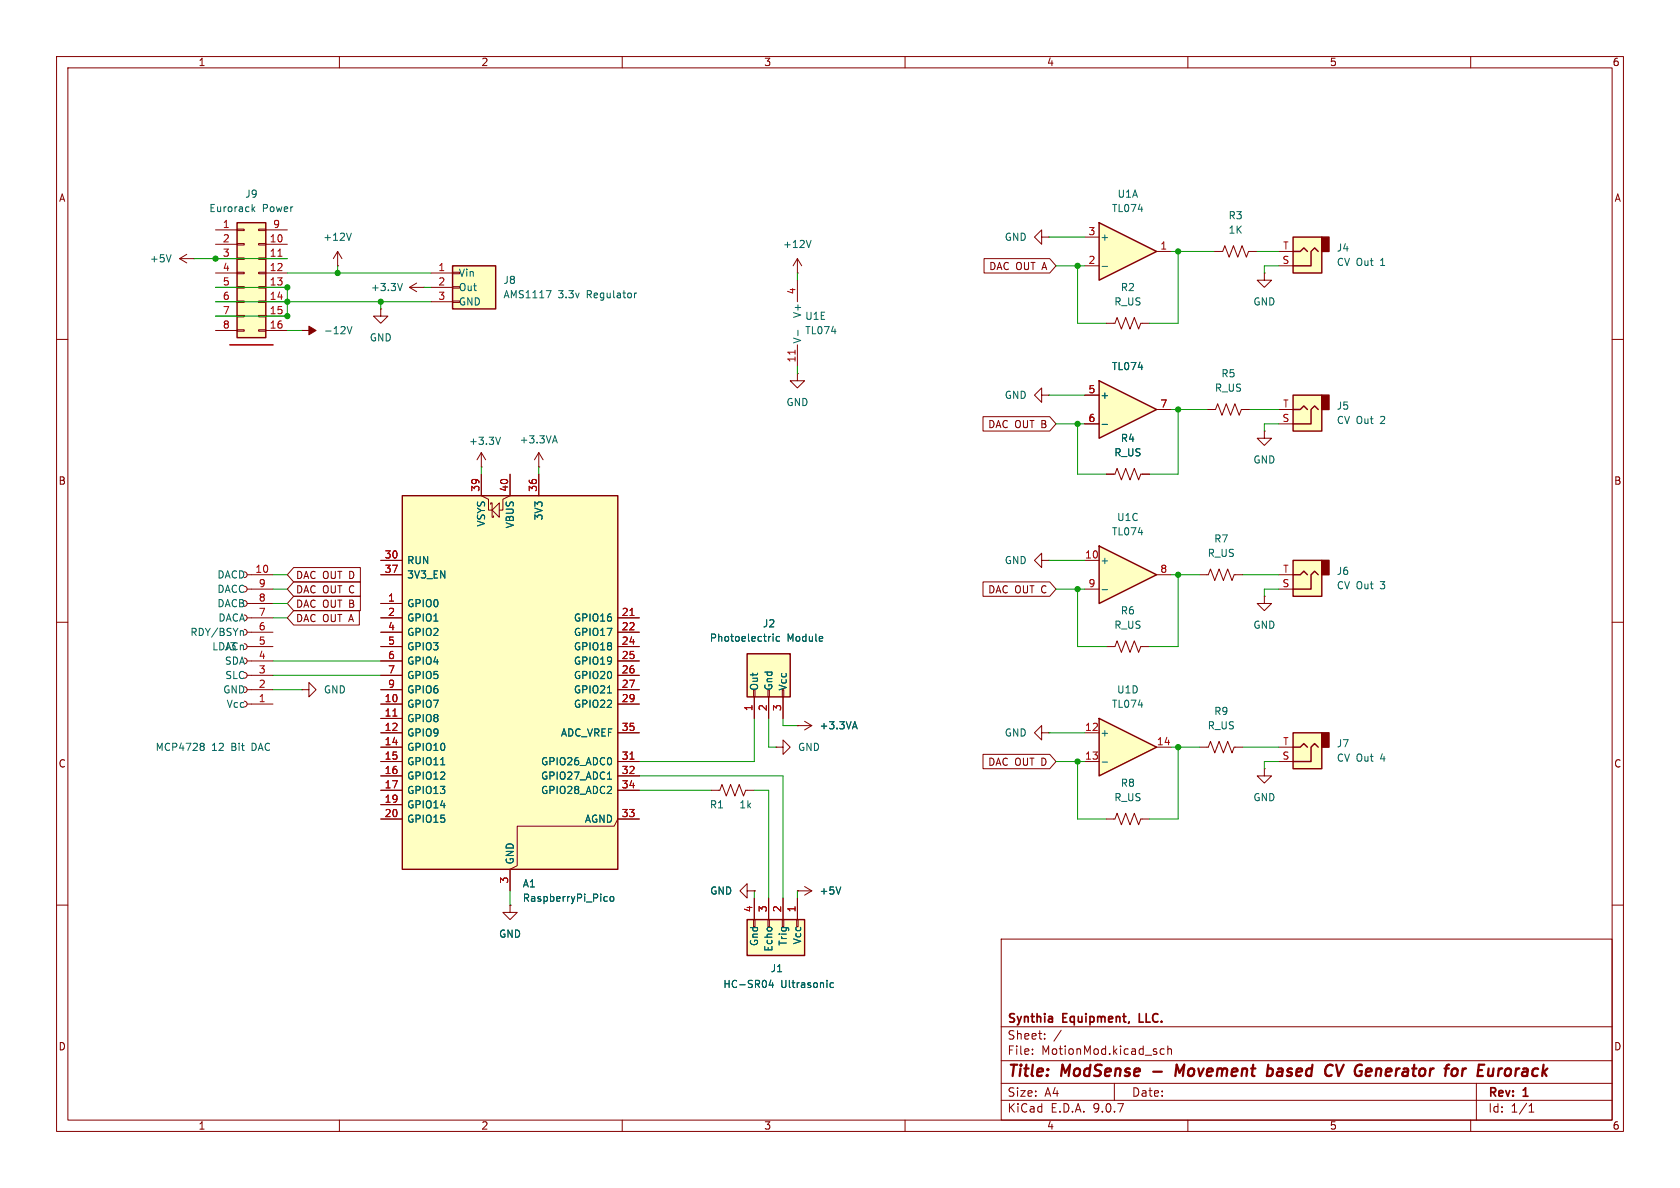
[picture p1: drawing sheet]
<svg xmlns="http://www.w3.org/2000/svg" width="297mm" height="210mm" viewBox="0 0 297 210" stroke-linecap="round" stroke-linejoin="round" font-family="sans-serif">
<g fill="none" stroke="#840000" stroke-width=".18">
<path d="M10 10h277v190h-277zM12 12h273v186h-273zM60 10v2M110 10v2M160 10v2M210 10v2M260 10v2M10 60h2M285 60h2M10 110h2M285 110h2M10 160h2"/>
<path d="M177 166h108v32h-108zM285 160h2M60 198v2M110 198v2M160 198v2M177 194.5h108M177 191.5h108M177 187.5h108M177 181.5h108M182.5 186.3v.1M182.5 185.5v.1M184.7 183.6v.1"/>
<path d="M184.7 182.8v.1M187.6 182.1l-1.3 2M197 191.5v3M205.8 185.5l-.4-.1-.3 .3v.4l.1 .2h.6M206.5 185.5l.2-.1 .3 .1 .1 .9M206.5 184.9v1.5M210 198v2M260 198v2M261 191.5v6.5M270.3 196.6h.9M270.3 195.5l.4-.4v1.5"/>
</g>
<path d="M203.9 189.4h1.5M209.4 188.2l-.9 1.4-.5-1.4-.2 2M224.3 188.9h.4l.3 .2v.7a.66 .66 0 0 1-.8 .4M236.2 188.2l.4 2 1-2M258.6 188.9l-.2 1.3M259.2 188.9l-.4 .1-.2 .3M265.6 188.9l-.4 .1M266.2 189.1l-.2 .7 .2 .3" fill="none" stroke="#840000" stroke-width=".4"/>
<path d="M201.4 179.2v1.5h.7" fill="none" stroke="#840000" stroke-width=".3"/>
<path d="M71.1 87.6h38.1v66.1h-38.1z" fill="#ffffc2"/>
<path d="M71.1 87.6h38.1v66.1h-38.1z" fill="none" stroke="#840000" stroke-width=".25"/>
<g fill="none" stroke="#840000" stroke-width=".18">
<path d="M67.3 99.1h3.8M85.1 83.8v3.8l1.3 .7v1.9h.6M86.7 89.2v-.3h.3v2.5h.2v-.2M87 90.2l1.3-1.3v2.5zM90.2 83.8v3.8l-1.3 .7v1.9h-.6M95.2 83.8v3.8M67.3 101.6h3.8M67.3 106.7h3.8M67.3 109.2h3.8M67.3 111.8h3.8M67.3 114.3h3.8M67.3 116.8h3.8"/>
<path d="M67.3 119.4h3.8M109.2 109.2h3.8M109.2 111.8h3.8M109.2 114.3h3.8M109.2 116.8h3.8M109.2 119.4h3.8M67.3 121.9h3.8M67.3 124.5h3.8M67.3 127h3.8M67.3 129.5h3.8M67.3 132.1h3.8M67.3 134.6h3.8"/>
<path d="M67.3 137.2h3.8M67.3 139.7h3.8M109.2 121.9h3.8M109.2 124.5h3.8M109.2 129.5h3.8M109.2 134.6h3.8M109.2 137.2h3.8M109.2 139.7h3.8M67.3 142.2h3.8M67.3 144.8h3.8M113 144.8h-3.8l-.6 1.3h-17.2v6.9l-1.2 .7v3.8"/>
</g>
<path d="M111.4 108.8h.7M69.5 126.6h.7M111.4 134.2h.7" fill="none" stroke="#a90000" stroke-width=".18"/>
<path d="M77.9 135.2h.7M107.4 122.5h.7M107.4 137.7h.7M107 158.5h.4M107.4 159.3h-.4M108 158.5h.3l.2 .2v.4l-.2 .2h-.3l-.2-.2z" fill="none" stroke="#006464" stroke-width=".18"/>
<path d="M194.3 127l10.2 5.1-10.2 5.1z" fill="#ffffc2"/>
<path d="M194.3 127l10.2 5.1-10.2 5.1z" fill="none" stroke="#840000" stroke-width=".25"/>
<path d="M67.3 54.6v1.3h1.3l-1.3 1.3-1.3-1.3h1.3M67.3 54.6h.1M184.1 99.1v-1.3l-1.2 1.3 1.2 1.2v-1.2h1.3M185.4 99.1h.1M195.6 114.3h1.5l.4-1 .7 2 .8-2 .8 2 .7-2 .8 2 .4-1h1.5M184.1 129.5v-1.2l-1.2 1.2 1.2 1.3v-1.3h1.3M185.4 129.5h.1M191.8 129.5h2.5M191.8 134.6h2.5M204.5 132.1h2.5M90.2 160v1.3h1.2l-1.2 1.3-1.3-1.3h1.3M90.2 160h.1" fill="none" stroke="#840000" stroke-width=".18"/>
<path d="M194.8 134.7h1" fill="none" stroke="#006464" stroke-width=".18"/>
<path d="M41.9 39.4h5.1v20.3h-5.1z" fill="#ffffc2"/>
<path d="M41.9 39.4h5.1v20.3h-5.1z" fill="none" stroke="#840000" stroke-width=".25"/>
<g fill="none" stroke="#840000" stroke-width=".18">
<path d="M38.1 40.6h3.8M38.1 43.2h3.8M38.1 45.7h3.8M38.1 48.3h3.8M38.1 50.8h3.8M38.1 53.3h3.8M38.1 55.9h3.8M38.1 58.4h3.8M41.9 40.5h1.3v.3h-1.3zM41.9 43.1h1.3v.2h-1.3zM41.9 45.6h1.3v.2h-1.3zM41.9 48.1h1.3v.3h-1.3z"/>
<path d="M41.9 50.7h1.3v.2h-1.3zM41.9 53.2h1.3v.3h-1.3zM41.9 55.8h1.3v.2h-1.3zM41.9 58.3h1.3v.2h-1.3zM45.7 40.5h1.3v.3h-1.3zM45.7 43.1h1.3v.2h-1.3zM45.7 45.6h1.3v.2h-1.3zM45.7 48.1h1.3v.3h-1.3zM45.7 50.7h1.3v.2h-1.3zM45.7 53.2h1.3v.3h-1.3zM45.7 55.8h1.3v.2h-1.3zM45.7 58.3h1.3v.2h-1.3z"/>
<path d="M47 40.6h3.8M47 43.2h3.8M47 45.7h3.8M47 48.3h3.8M47 50.8h3.8M47 53.3h3.8M47 55.9h3.8M47 58.4h3.8M195.6 57.2h1.5l.4-1.1 .7 2.1 .8-2.1 .8 2.1 .7-2.1 .8 2.1 .4-1h1.5"/>
</g>
<path d="M49.1 45.3h.8" fill="none" stroke="#a90000" stroke-width=".18"/>
<path d="M44.7 36.9l.4 .5M45.1 36.6l-.5 .4" fill="none" stroke="#006464" stroke-width=".18"/>
<path d="M194.3 39.4l10.2 5.1-10.2 5z" fill="#ffffc2"/>
<path d="M194.3 39.4l10.2 5.1-10.2 5z" fill="none" stroke="#840000" stroke-width=".25"/>
<g fill="none" stroke="#840000" stroke-width=".18">
<path d="M31.7 45.7l1.3 .8M31.7 45.7h2.6M33 45l-1.3 .7M34.3 45.7h.1M59.7 47h.1M59.7 44.5l-.8 1.2M59.7 44.5l.8 1.2M59.7 44.5v2.5M72.4 50.8l1.3 .8M72.4 50.8h2.5M73.7 50l-1.3 .8M74.9 50.8h.1"/>
<path d="M184.1 41.9v-1.3l-1.2 1.3 1.2 1.3v-1.3h1.3M185.4 41.9h.1M191.8 41.9h2.5M191.8 47h2.5M204.5 44.5h2.5M214.6 44.5h1.6l.3-1.1 .8 2.1 .8-2.1 .7 2.1 .8-2.1 .7 2.1 .4-1h1.5M184.1 69.9v-1.3l-1.2 1.3 1.2 1.2v-1.2h1.3M185.4 69.9h.1M213.4 72.4h1.5l.4-1 .7 2 .8-2 .8 2 .7-2 .8 2 .4-1h1.5"/>
</g>
<path d="M30.2 45l-.4 1.3M62.1 41.2l-.4 1.3M71.1 50.1l-.4 1.3M194.8 47.1h1" fill="none" stroke="#006464" stroke-width=".18"/>
<path d="M80 47h7.6v7.6h-7.6z" fill="#ffffc2"/>
<path d="M80 47h7.6v7.6h-7.6z" fill="none" stroke="#840000" stroke-width=".25"/>
<path d="M76.2 48.3h3.8M76.2 50.8h3.8M76.2 53.3h3.8M80 48.1h1.3v.3h-1.3zM80 50.7h1.3v.2h-1.3zM80 53.2h1.3v.3h-1.3z" fill="none" stroke="#840000" stroke-width=".18"/>
<path d="M96.6 51.4h.8l-.5 1.2M112.2 51.8v.8M112.5 51.8l-.3 .2" fill="none" stroke="#006464" stroke-width=".18"/>
<path d="M194.3 67.3l10.2 5.1-10.2 5.1z" fill="#ffffc2"/>
<path d="M194.3 67.3l10.2 5.1-10.2 5.1z" fill="none" stroke="#840000" stroke-width=".25"/>
<path d="M191.8 69.9h2.5M191.8 74.9h2.5M204.5 72.4h2.5M85.1 82.6h.1M85.1 80l-.8 1.3M85.1 80l.8 1.3M85.1 80v2.6M95.2 82.6h.1M95.2 80l-.7 1.3M95.2 80l.8 1.3M95.2 80v2.6" fill="none" stroke="#840000" stroke-width=".18"/>
<path d="M88.5 77.3l-.4 1.3M97.8 77.9h.6M98.1 77l.4 1.3M194.8 75h1" fill="none" stroke="#006464" stroke-width=".18"/>
<path d="M228.6 41.9h5.1v6.4h-5.1z" fill="#ffffc2"/>
<path d="M233.7 41.9h1.2v2.6h-1.2z" fill="#840000" stroke="#840000" stroke-width=".25"/>
<path d="M228.6 41.9h5.1v6.4h-5.1zM228.6 44.5h1.3l.6-.7 .6 .7M233 44.5l-.6-.7-.6 .7v2.5h-3.2" fill="none" stroke="#840000" stroke-width=".25"/>
<path d="M226.1 47h2.5M226.1 44.5h2.5M141 66v1.3h1.2l-1.2 1.3-1.3-1.3h1.3M141 66h.1" fill="none" stroke="#840000" stroke-width=".18"/>
<path d="M228.6 69.9h5.1v6.3h-5.1z" fill="#ffffc2"/>
<path d="M233.7 69.9h1.2v2.5h-1.2z" fill="#840000" stroke="#840000" stroke-width=".25"/>
<path d="M228.6 69.9h5.1v6.3h-5.1zM228.6 72.4h1.3l.6-.6 .6 .6M233 72.4l-.6-.6-.6 .6v2.5h-3.2" fill="none" stroke="#840000" stroke-width=".25"/>
<g fill="none" stroke="#840000" stroke-width=".18">
<path d="M53.3 58.4h.1M141 48.3h.1M141 45.7v2.6M141 49.5v3.8M141 45.7l-.8 1.3M141 45.7l.7 1.3M223.5 48.3v1.2h1.3l-1.3 1.3-1.3-1.3h1.3M223.5 48.3h.1M141 61v3.8M223.5 76.2v1.3h1.3l-1.3 1.2-1.3-1.2h1.3M223.5 76.2h.1M226.1 74.9h2.5"/>
<path d="M226.1 72.4h2.5M195.6 83.8h1.5l.4-1 .7 2 .8-2 .8 2 .7-2 .8 2 .4-1h1.5"/>
</g>
<path d="M53.3 58.4h1.3v-.7l1.3 .7-1.3 .8v-.8z" fill="#840000" stroke="#840000" stroke-width=".18"/>
<path d="M61.4 57.7l.4 1.3 .4-1.3M141.1 58.4v.9M143.4 42.5l-.4 1.3" fill="none" stroke="#006464" stroke-width=".18"/>
<path d="M140.6 61.9v.7" fill="none" stroke="#a90000" stroke-width=".18"/>
<path d="M228.6 99.1h5.1v6.3h-5.1z" fill="#ffffc2"/>
<path d="M233.7 99.1h1.2v2.5h-1.2z" fill="#840000" stroke="#840000" stroke-width=".25"/>
<path d="M228.6 99.1h5.1v6.3h-5.1zM228.6 101.6h1.3l.6-.6 .6 .6M233 101.6l-.6-.6-.6 .6v2.5h-3.2" fill="none" stroke="#840000" stroke-width=".25"/>
<path d="M223.5 105.4v1.3h1.3l-1.3 1.3-1.3-1.3h1.3M223.5 105.4h.1M226.1 104.1h2.5M226.1 101.6h2.5" fill="none" stroke="#840000" stroke-width=".18"/>
<path d="M228.6 129.5h5.1v6.4h-5.1z" fill="#ffffc2"/>
<path d="M233.7 129.5h1.2v2.6h-1.2z" fill="#840000" stroke="#840000" stroke-width=".25"/>
<path d="M228.6 129.5h5.1v6.4h-5.1zM228.6 132.1h1.3l.6-.7 .6 .7M233 132.1l-.6-.7-.6 .7v2.5h-3.2" fill="none" stroke="#840000" stroke-width=".25"/>
<g fill="none" stroke="#840000" stroke-width=".18">
<path d="M43.2 113.8l.3 .1 .2 .4-.2 .4-.3 .1M43.2 111.3l.3 .1 .2 .4-.2 .3-.3 .2M43.7 119.4h4.6M43.7 116.8h4.6M43.7 114.3h4.6M43.7 111.8h4.6M43.7 109.2h4.6M43.7 106.7h4.6M43.7 104.1h4.6M43.7 101.6h4.6M212.1 101.6h1.5l.4-1 .8 2 .7-2 .8 2 .7-2 .8 2 .4-1h1.5M43.2 124l.3 .1 .2 .4-.2 .3-.3 .2"/>
<path d="M43.7 124.5h4.6M43.7 121.9h4.6M53.3 121.9h1.3v-1.2l1.3 1.2-1.3 1.3v-1.3M53.3 121.9h.1M212.1 132.1h1.5l.4-1 .8 2 .7-2 .8 2 .7-2 .8 2 .4-1h1.5M223.5 135.9v1.3h1.3l-1.3 1.2-1.3-1.2h1.3M223.5 135.9h.1M226.1 134.6h2.5M226.1 132.1h2.5M195.6 144.8h1.5l.4-1 .7 2 .8-2 .8 2 .7-2 .8 2 .4-1h1.5"/>
</g>
<path d="M42.7 111.5l.3 .2v.6M35.6 131.4h.3l.2 .2-.2 .3M35.6 131.9h.3M35.9 131.9l.2 .3v.2l-.1 .2-.4 .1" fill="none" stroke="#006464" stroke-width=".18"/>
<path d="M194.3 96.5l10.2 5.1-10.2 5.1z" fill="#ffffc2"/>
<path d="M194.3 96.5l10.2 5.1-10.2 5.1z" fill="none" stroke="#840000" stroke-width=".25"/>
<path d="M191.8 99.1h2.5M191.8 104.1h2.5M204.5 101.6h2.5M141 157.5h.1M141 157.5h2.5M142.2 156.7l1.3 .8M143.5 157.5l-1.3 .7" fill="none" stroke="#840000" stroke-width=".18"/>
<path d="M194.8 104.2h1M148.6 156.8l-.4 1.3" fill="none" stroke="#006464" stroke-width=".18"/>
<path d="M132.1 162.6h10.1v6.3h-10.1z" fill="#ffffc2"/>
<path d="M132.1 162.6h10.1v6.3h-10.1z" fill="none" stroke="#840000" stroke-width=".25"/>
<path d="M125.7 139.7h1.6l.3-1 .8 2 .8-2 .7 2 .8-2 .7 2 .4-1h1.5M132.1 157.5v-1.3l-1.3 1.3 1.3 1.3v-1.3h1.2M133.3 157.5h.1M133.3 158.8v3.8M135.9 158.8v3.8M138.4 158.8v3.8M141 158.8v3.8M133.2 162.6h.3v1.2h-.3zM135.8 162.6h.2v1.2h-.2zM138.3 162.6h.3v1.2h-.3zM140.8 162.6h.3v1.2h-.3z" fill="none" stroke="#840000" stroke-width=".18"/>
<path d="M136.3 173.2l-.3 .9h.8M136.6 173.7v.9M147.3 173.8l-.3-.1-.3 .3 .2 .5h.4" fill="none" stroke="#006464" stroke-width=".18"/>
<path d="M132.1 115.6h7.6v7.6h-7.6z" fill="#ffffc2"/>
<path d="M132.1 115.6h7.6v7.6h-7.6z" fill="none" stroke="#840000" stroke-width=".25"/>
<g fill="none" stroke="#840000" stroke-width=".18">
<path d="M174 45.7h11.6l1.1 1.3-1.1 1.3h-11.6zM173.8 73.7h11.8l1.1 1.2-1.1 1.3h-11.8zM191.8 69.9h2.5M191.8 74.9h2.5M204.5 72.4h2.5M67.3 99.1h3.8M85.1 83.8v3.8M90.2 83.8v3.8M95.2 83.8v3.8M195.6 83.8h1.2M201.9 83.8h1.3M51.9 100.3h11.8v2.6h-11.8l-1.1-1.3z"/>
<path d="M51.9 107.9h11.6v2.6h-11.6l-1.1-1.3zM51.9 105.4h11.8v2.6h-11.8l-1.1-1.3zM51.9 102.9h11.8v2.5h-11.8l-1.1-1.3zM67.3 101.6h3.8M67.3 106.7h3.8M67.3 109.2h3.8M67.3 111.8h3.8M67.3 114.3h3.8M67.3 116.8h3.8M67.3 119.4h3.8M109.2 109.2h3.8M109.2 111.8h3.8"/>
<path d="M109.2 114.3h3.8M109.2 116.8h3.8M109.2 119.4h3.8M173.8 102.9h11.8l1.1 1.2-1.1 1.3h-11.8zM67.3 121.9h3.8M67.3 124.5h3.8M67.3 127h3.8M67.3 129.5h3.8M67.3 132.1h3.8M67.3 134.6h3.8M67.3 137.2h3.8M67.3 139.7h3.8"/>
<path d="M109.2 121.9h3.8M109.2 124.5h3.8M109.2 129.5h3.8M109.2 134.6h3.8M109.2 137.2h3.8M109.2 139.7h3.8M133.2 121.9h.3v1.3h-.3zM133.3 123.2v3.8M135.8 121.9h.2v1.3h-.2zM135.9 123.2v3.8M137.2 132.1h1.2v-1.3l1.3 1.3-1.3 1.3v-1.3M137.2 132.1h.1"/>
<path d="M138.3 121.9h.3v1.3h-.3zM138.4 123.2v3.8M141 128.3h.1M141 128.3h2.5M142.2 127.5l1.3 .8M143.5 128.3l-1.3 .7M173.8 133.3h11.8l1.1 1.3-1.1 1.3h-11.8zM67.3 142.2h3.8M67.3 144.8h3.8M90.2 153.7v3.8M109.2 144.8h3.8M133.3 157.5h.1"/>
<path d="M133.3 158.8v3.8M135.9 158.8v3.8M138.4 158.8v3.8M141 157.5h.1M141 158.8v3.8M90.2 160h.1"/>
</g>
<g fill="none" stroke="#006464" stroke-width=".18">
<path d="M194.8 75h1M136.1 112.5h.2M136.7 112.1v.1M136.7 112.5v.9M137.8 112.6l-.3-.1-.3 .3 .1 .5h.5M77.9 135.2h.7M107.4 122.5h.7M107.4 137.7h.7M150.8 128.5h.6M151.1 127.6l.4 1.2M107 158.5h.4M107.4 159.3h-.4"/>
<path d="M108 158.5h.3l.2 .2v.4l-.2 .2h-.3l-.2-.2zM148.6 156.8l-.4 1.3M136.3 173.2l-.3 .9h.8M136.6 173.7v.9M147.3 173.8l-.3-.1-.3 .3 .2 .5h.4"/>
</g>
<path d="M40.6 61h7.7" fill="none" stroke="#ff0015" stroke-width=".3"/>
<g fill="none" stroke="#009600" stroke-width=".18">
<path d="M34.3 45.7h16.5M38.1 50.8h12.7v5.1h-12.7M38.1 53.3h38.1M50.8 48.3h25.4M50.8 58.4h2.5M59.7 47v1.3M67.3 53.3v1.3M74.9 50.8h1.3M141 48.3v1.2M185.4 41.9h6.4M186.7 47h5.1M190.5 47v10.2h5.1"/>
<path d="M207 44.5h7.6M208.3 44.5v12.7h-5.1M222.2 44.5h3.9M226.1 47h-2.6v1.3M141 64.8v1.2M185.4 69.9h6.4M186.7 74.9h5.1M190.5 74.9v8.9h5.1M207 72.4h6.4M208.3 72.4v11.4h-5.1M221 72.4h5.1M226.1 74.9h-2.6v1.3"/>
<path d="M85.1 82.6v1.2M95.2 82.6v1.2M185.4 99.1h6.4M48.3 104.1h2.5M48.3 101.6h2.5M48.3 106.7h2.5M48.3 119.4h19M48.3 109.2h2.5M48.3 116.8h19M186.7 104.1h5.1M190.5 104.1v10.2h5.1M207 101.6h5.1"/>
<path d="M208.3 101.6v12.7h-5.1M219.7 101.6h6.4M226.1 104.1h-2.6v1.3M48.3 121.9h5M113 137.2h25.4v21.6M113 139.7h12.7M133.3 139.7h2.6v19.1M133.3 127v7.6h-20.3M135.9 127v5.1h1.3M138.4 127v1.3h2.6M185.4 129.5h6.4M186.7 134.6h5.1"/>
<path d="M190.5 134.6v10.2h5.1M207 132.1h5.1M208.3 132.1v12.7h-5.1M219.7 132.1h6.4M226.1 134.6h-2.6v1.3M90.2 157.5v2.5M133.3 157.5v1.3M141 157.5v1.3"/>
</g>
<path d="M111.4 108.8h.7M69.5 126.6h.7M111.4 134.2h.7" fill="none" stroke="#a90000" stroke-width=".18"/>
<g fill="#009600" stroke="#009600" stroke-width=".18">
<circle cx="59.7" cy="48.3" r=".46"/>
<circle cx="50.8" cy="53.3" r=".46"/>
<circle cx="50.8" cy="55.9" r=".46"/>
<circle cx="50.8" cy="50.8" r=".46"/>
<circle cx="38.1" cy="45.7" r=".46"/>
<circle cx="67.3" cy="53.3" r=".46"/>
<circle cx="208.3" cy="72.4" r=".46"/>
<circle cx="208.3" cy="44.5" r=".46"/>
<circle cx="190.5" cy="47" r=".46"/>
<circle cx="190.5" cy="74.9" r=".46"/>
<circle cx="190.5" cy="104.1" r=".46"/>
<circle cx="190.5" cy="134.6" r=".46"/>
<circle cx="208.3" cy="132.1" r=".46"/>
<circle cx="208.3" cy="101.6" r=".46"/>
</g>
<g font-size="2.8" fill="#840000">
<text x="178" y="190.9">Title:</text>
<text x="187.7" y="190.9">ModSense</text>
<text x="209.4" y="190.9">Movement</text>
<text x="226.4" y="190.9">based</text>
<text x="237.5" y="190.9">CV Generator</text>
<text x="260.4" y="190.9">for</text>
<text x="266.9" y="190.9">Eurorack</text>
</g>
<g font-size="2.1" fill="#840000">
<text x="178" y="184">Sheet:</text>
<text x="178" y="181.2">Synthia</text>
<text x="188" y="181.2">Equipment,</text>
<text x="202.1" y="181.2">LLC.</text>
<text x="178" y="186.7">File:</text>
<text x="184.1" y="186.7">MotionMod.kicad_sch</text>
<text x="178" y="196.9">KiCad</text>
<text x="178" y="194.1">Size:</text>
<text x="184.7" y="194.1">A4</text>
<text x="185.7" y="196.9">E.D.A.</text>
<text x="193.3" y="196.9">9.0.7</text>
<text x="200" y="194.1">Date:</text>
<text x="263" y="194.3">Rev:</text>
<text x="263" y="196.9">Id:</text>
<text x="267.1" y="196.9">1/1</text>
<text x="269.4" y="194.3">1</text>
</g>
<g font-size="1.8" fill="#840000">
<text x="35" y="11.9">1</text>
<text x="85" y="11.9">2</text>
<text x="135" y="11.9">3</text>
<text x="185" y="11.9">4</text>
<text x="235" y="11.9">5</text>
<text x="285" y="11.9">6</text>
<text x="10.3" y="35.9">A</text>
<text x="285.3" y="35.9">A</text>
<text x="174.8" y="47.9">DAC OUT A</text>
<text x="174.6" y="75.9">DAC OUT B</text>
<text x="10.3" y="85.9">B</text>
<text x="285.3" y="85.9">B</text>
<text x="52.2" y="102.6">DAC OUT D</text>
<text x="52.2" y="107.6">DAC OUT B</text>
<text x="52.2" y="105.1">DAC OUT C</text>
<text x="174.6" y="105.1">DAC OUT C</text>
<text x="52.2" y="110.2">DAC OUT A</text>
<text x="10.3" y="135.9">C</text>
<text x="174.6" y="135.6">DAC OUT D</text>
<text x="285.3" y="135.9">C</text>
<text x="10.3" y="185.9">D</text>
<text x="285.3" y="185.9">D</text>
<text x="35" y="199.9">1</text>
<text x="85" y="199.9">2</text>
<text x="135" y="199.9">3</text>
<text x="185" y="199.9">4</text>
<text x="235" y="199.9">5</text>
<text x="285" y="199.9">6</text>
</g>
<g font-size="1.8" fill="#006464">
<text x="43.3" y="35.2">J9</text>
<text x="197.5" y="35.2">U1A</text>
<text x="36.9" y="37.7">Eurorack</text>
<text x="46.4" y="37.7">Power</text>
<text x="196.5" y="37.7">TL074</text>
<text x="217.1" y="39">R3</text>
<text x="217.1" y="41.5">1K</text>
<text x="26.4" y="46.6">+5V</text>
<text x="57" y="42.8">+12V</text>
<text x="138.3" y="44">+12V</text>
<text x="177.5" y="42.8">GND</text>
<text x="194.4" y="42.8">+</text>
<text x="236.2" y="44.7">J4</text>
<text x="236.2" y="47.2">CV Out</text>
<text x="244.1" y="47.2">1</text>
<text x="65.5" y="51.7">+3.3V</text>
<text x="81" y="49.1">Vin</text>
<text x="81" y="51.7">Out</text>
<text x="88.9" y="50.4">J8</text>
<text x="88.9" y="52.9">AMS1117</text>
<text x="98.7" y="52.9">3.3v</text>
<text x="103.8" y="52.9">Regulator</text>
<text x="198" y="51.7">R2</text>
<text x="57.2" y="59.3">-12V</text>
<text x="81" y="54.2">GND</text>
<text x="141.8" y="56.3" transform="rotate(-90 141.8 56.3)">V+</text>
<text x="142.2" y="56.7">U1E</text>
<text x="142.2" y="59.3">TL074</text>
<text x="196.9" y="54.2">R_US</text>
<text x="221.5" y="54.2">GND</text>
<text x="65.3" y="60.6">GND</text>
<text x="141.8" y="60.8" transform="rotate(-90 141.8 60.8)">V-</text>
<text x="196.5" y="65.6">TL074</text>
<text x="138.9" y="72">GND</text>
<text x="177.5" y="70.7">GND</text>
<text x="194.4" y="70.7">+</text>
<text x="214.7" y="69.4">R_US</text>
<text x="215.8" y="66.9">R5</text>
<text x="236.2" y="72.6">J5</text>
<text x="236.2" y="75.2">CV Out</text>
<text x="244.1" y="75.2">2</text>
<text x="82.8" y="78.8">+3.3V</text>
<text x="91.8" y="78.6">+3.3VA</text>
<text x="196.9" y="80.9">R_US</text>
<text x="198" y="78.3">R4</text>
<text x="221.5" y="82.1">GND</text>
<text x="86" y="93.2" transform="rotate(-90 86 93.2)">VSYS</text>
<text x="91" y="93.5" transform="rotate(-90 91 93.5)">VBUS</text>
<text x="96.1" y="92.1" transform="rotate(-90 96.1 92.1)">3V3</text>
<text x="196.5" y="94.8">TL074</text>
<text x="197.4" y="92.3">U1C</text>
<text x="71.9" y="99.9">RUN</text>
<text x="177.5" y="99.9">GND</text>
<text x="194.4" y="99.9">+</text>
<text x="213.4" y="98.7">R_US</text>
<text x="214.6" y="96.1">R7</text>
<text x="236.2" y="101.8">J6</text>
<text x="38.3" y="107.5">DACB</text>
<text x="38.3" y="105">DACC</text>
<text x="38.3" y="102.5">DACD</text>
<text x="71.9" y="102.5">3V3_EN</text>
<text x="71.9" y="107.5">GPIO0</text>
<text x="236.2" y="104.4">CV Out</text>
<text x="244.1" y="104.4">3</text>
<text x="33.6" y="112.6">RDY/BSYn</text>
<text x="38.5" y="110.1">DACA</text>
<text x="71.9" y="110.1">GPIO1</text>
<text x="71.9" y="112.6">GPIO2</text>
<text x="101.4" y="110.1">GPIO16</text>
<text x="101.4" y="112.6">GPIO17</text>
<text x="125.4" y="113.6">Photoelectric</text>
<text x="134.8" y="111.1">J2</text>
<text x="139.1" y="113.6">Module</text>
<text x="196.9" y="111.4">R_US</text>
<text x="198" y="108.8">R6</text>
<text x="221.5" y="111.4">GND</text>
<text x="37.4" y="115.2">LDACn</text>
<text x="39.5" y="115.2">J3</text>
<text x="39.7" y="117.7">SDA</text>
<text x="71.9" y="115.2">GPIO3</text>
<text x="71.9" y="117.7">GPIO4</text>
<text x="101.4" y="115.2">GPIO18</text>
<text x="101.4" y="117.7">GPIO19</text>
<text x="39.4" y="122.8">GND</text>
<text x="39.7" y="120.2">SLC</text>
<text x="40" y="125.3">Vcc</text>
<text x="57.2" y="122.8">GND</text>
<text x="71.9" y="120.2">GPIO5</text>
<text x="71.9" y="122.8">GPIO6</text>
<text x="71.9" y="125.3">GPIO7</text>
<text x="101.4" y="120.2">GPIO20</text>
<text x="101.4" y="122.8">GPIO21</text>
<text x="101.4" y="125.3">GPIO22</text>
<text x="134.2" y="122.2" transform="rotate(-90 134.2 122.2)">Out</text>
<text x="136.8" y="122.2" transform="rotate(-90 136.8 122.2)">Gnd</text>
<text x="139.3" y="122.2" transform="rotate(-90 139.3 122.2)">Vcc</text>
<text x="196.5" y="125.3">TL074</text>
<text x="197.4" y="122.8">U1D</text>
<text x="71.9" y="127.9">GPIO8</text>
<text x="71.9" y="130.4">GPIO9</text>
<text x="99.1" y="130.4">ADC_VREF</text>
<text x="144.8" y="129.1">+3.3VA</text>
<text x="177.5" y="130.4">GND</text>
<text x="194.4" y="130.4">+</text>
<text x="213.4" y="129.1">R_US</text>
<text x="214.6" y="126.6">R9</text>
<text x="27.4" y="132.9">MCP4728</text>
<text x="37.4" y="132.9">12</text>
<text x="41" y="132.9">Bit</text>
<text x="44.8" y="132.9">DAC</text>
<text x="71.9" y="132.9">GPIO10</text>
<text x="71.9" y="135.5">GPIO11</text>
<text x="95.6" y="135.5">GPIO26_ADC0</text>
<text x="141" y="132.9">GND</text>
<text x="236.2" y="132.3">J7</text>
<text x="236.2" y="134.8">CV Out</text>
<text x="244.1" y="134.8">4</text>
<text x="71.9" y="138">GPIO12</text>
<text x="71.9" y="140.6">GPIO13</text>
<text x="71.9" y="143.1">GPIO14</text>
<text x="95.6" y="138">GPIO27_ADC1</text>
<text x="95.6" y="140.6">GPIO28_ADC2</text>
<text x="125.4" y="143.1">R1</text>
<text x="130.6" y="143.1">1k</text>
<text x="196.9" y="141.8">R_US</text>
<text x="198" y="139.3">R8</text>
<text x="221.5" y="141.8">GND</text>
<text x="71.9" y="145.6">GPIO15</text>
<text x="103.3" y="145.6">AGND</text>
<text x="91" y="152.9" transform="rotate(-90 91 152.9)">GND</text>
<text x="92.3" y="157.1">A1</text>
<text x="92.3" y="159.6">RaspberryPi_Pico</text>
<text x="125.5" y="158.3">GND</text>
<text x="144.8" y="158.3">+5V</text>
<text x="88.1" y="166">GND</text>
<text x="134.2" y="167.3" transform="rotate(-90 134.2 167.3)">Gnd</text>
<text x="139.3" y="167.3" transform="rotate(-90 139.3 167.3)">Trig</text>
<text x="141.8" y="167" transform="rotate(-90 141.8 167)">Vcc</text>
<text x="136.2" y="172.1">J1</text>
<text x="136.8" y="168.3" transform="rotate(-90 136.8 168.3)">Echo</text>
<text x="127.8" y="174.9">HC-SR04</text>
<text x="138" y="174.9">Ultrasonic</text>
</g>
<g font-size="1.8" fill="#a90000">
<text x="39.3" y="40.4">1</text>
<text x="48.2" y="40.4">9</text>
<text x="192.3" y="41.7">3</text>
<text x="39.3" y="42.9">2</text>
<text x="39.3" y="45.5">3</text>
<text x="47.6" y="42.9">10</text>
<text x="47.6" y="45.5">11</text>
<text x="192.3" y="46.7">2</text>
<text x="205" y="44.2">1</text>
<text x="226.6" y="46.7">S</text>
<text x="226.7" y="44.2">T</text>
<text x="39.3" y="48">4</text>
<text x="39.3" y="50.5">5</text>
<text x="39.3" y="53.1">6</text>
<text x="47.6" y="48">12</text>
<text x="47.6" y="50.5">13</text>
<text x="47.6" y="53.1">14</text>
<text x="77.4" y="48">1</text>
<text x="77.4" y="50.5">2</text>
<text x="77.4" y="53.1">3</text>
<text x="140.7" y="52.1" transform="rotate(-90 140.7 52.1)">4</text>
<text x="39.3" y="55.6">7</text>
<text x="39.3" y="58.2">8</text>
<text x="47.6" y="55.6">15</text>
<text x="47.6" y="58.2">16</text>
<text x="140.7" y="64.2" transform="rotate(-90 140.7 64.2)">11</text>
<text x="192.3" y="69.6">5</text>
<text x="192.3" y="74.7">6</text>
<text x="205" y="72.1">7</text>
<text x="226.6" y="74.7">S</text>
<text x="226.7" y="72.1">T</text>
<text x="84.8" y="87" transform="rotate(-90 84.8 87)">39</text>
<text x="89.9" y="87" transform="rotate(-90 89.9 87)">40</text>
<text x="95" y="87" transform="rotate(-90 95 87)">36</text>
<text x="45" y="101.3">10</text>
<text x="67.9" y="98.8">30</text>
<text x="67.9" y="101.3">37</text>
<text x="191.7" y="98.8">10</text>
<text x="205" y="101.3">8</text>
<text x="226.7" y="101.3">T</text>
<text x="45.6" y="106.4">8</text>
<text x="45.6" y="103.9">9</text>
<text x="68.5" y="106.4">1</text>
<text x="192.3" y="103.9">9</text>
<text x="226.6" y="103.9">S</text>
<text x="45.6" y="111.5">6</text>
<text x="45.6" y="109">7</text>
<text x="68.5" y="109">2</text>
<text x="68.5" y="111.5">4</text>
<text x="109.8" y="109">21</text>
<text x="109.8" y="111.5">22</text>
<text x="45.6" y="119.1">3</text>
<text x="45.6" y="116.6">4</text>
<text x="45.6" y="114">5</text>
<text x="68.5" y="114">5</text>
<text x="68.5" y="116.6">6</text>
<text x="68.5" y="119.1">7</text>
<text x="109.8" y="114">24</text>
<text x="109.8" y="116.6">25</text>
<text x="109.8" y="119.1">26</text>
<text x="45.6" y="124.2">1</text>
<text x="45.6" y="121.7">2</text>
<text x="67.9" y="124.2">10</text>
<text x="68.5" y="121.7">9</text>
<text x="109.8" y="121.7">27</text>
<text x="109.8" y="124.2">29</text>
<text x="133.1" y="125.8" transform="rotate(-90 133.1 125.8)">1</text>
<text x="135.6" y="125.8" transform="rotate(-90 135.6 125.8)">2</text>
<text x="138.2" y="125.8" transform="rotate(-90 138.2 125.8)">3</text>
<text x="67.9" y="126.7">11</text>
<text x="67.9" y="129.3">12</text>
<text x="67.9" y="131.8">14</text>
<text x="109.8" y="129.3">35</text>
<text x="191.7" y="129.3">12</text>
<text x="204.4" y="131.8">14</text>
<text x="226.7" y="131.8">T</text>
<text x="67.9" y="134.4">15</text>
<text x="67.9" y="136.9">16</text>
<text x="109.8" y="134.4">31</text>
<text x="109.8" y="136.9">32</text>
<text x="191.7" y="134.4">13</text>
<text x="226.6" y="134.4">S</text>
<text x="67.9" y="139.4">17</text>
<text x="67.9" y="142">19</text>
<text x="109.8" y="139.4">34</text>
<text x="67.9" y="144.5">20</text>
<text x="109.8" y="144.5">33</text>
<text x="89.9" y="156.3" transform="rotate(-90 89.9 156.3)">3</text>
<text x="133.1" y="161.4" transform="rotate(-90 133.1 161.4)">4</text>
<text x="135.6" y="161.4" transform="rotate(-90 135.6 161.4)">3</text>
<text x="138.2" y="161.4" transform="rotate(-90 138.2 161.4)">2</text>
<text x="140.7" y="161.4" transform="rotate(-90 140.7 161.4)">1</text>
</g>
</svg>
